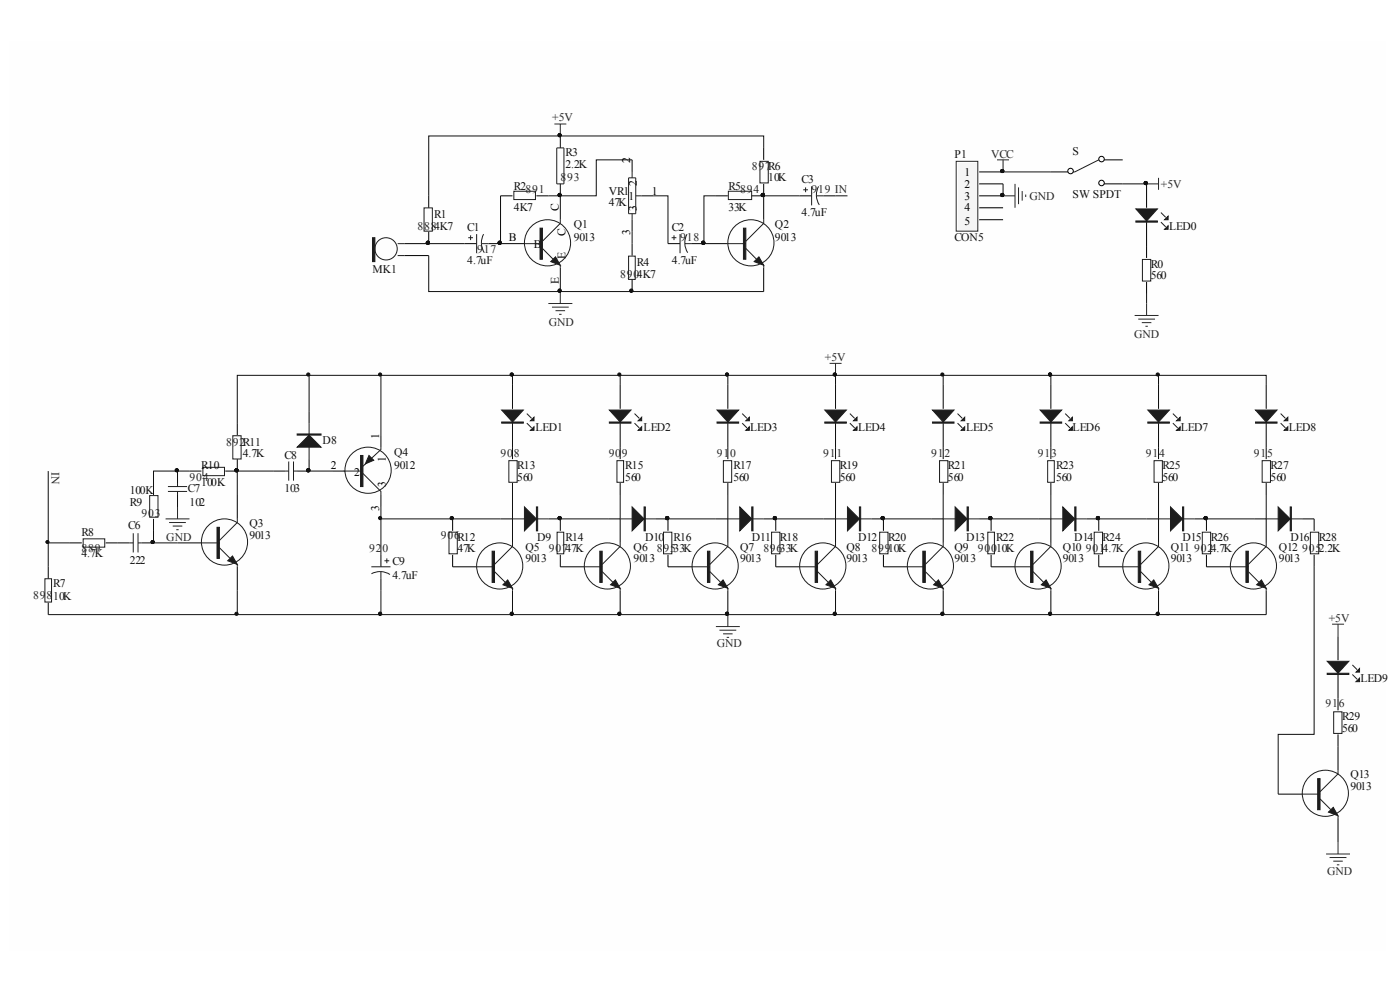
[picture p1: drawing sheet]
<svg xmlns="http://www.w3.org/2000/svg" width="297mm" height="210mm" viewBox="0 0 297 210" stroke-linecap="round" stroke-linejoin="round" font-family="sans-serif">
<path d="M2.5 9.2h291.4v192.2h-291.4z" fill="#fefefe"/>
<path d="M2.1 8.8h291.8v192.6h-291.8z" fill="none" stroke="#fefefe" stroke-width=".21"/>
<path d="M7.8 14.1h281.1v182h-281.1z" fill="#fefefe"/>
<g fill="none" stroke="#fefefe" stroke-width=".21">
<path d="M7.4 13.8h281.5v182.3h-281.5zM75.1 8.5v5.1M148.1 8.5v5.1M221 8.5v5.1M2.1 56.8h5.1M288.9 56.8h5.1M2.1 105h5.1M288.9 105h5.1M2.1 153.2h5.1M288.9 153.2h5.1M288.9 176.1h-88.8v20.3M75.1 196.4v5.1"/>
<path d="M148.1 196.4v5.1M200.1 183.7h88.8M200.1 191.3h88.8M200.1 193.9h88.8M212.8 183.7v7.6M221 196.4v5.1M250.9 191.3v5.1M263.5 183.7v7.6"/>
</g>
<g fill="none" stroke="#000" stroke-width=".21">
<path d="M118.9 28.8v2.6M118.9 39v7.6M134.1 33.9v2.6M162 31.4v2.5M162 39v7.6M85.9 54.2h5.1M91 41.5v2.6M91 49.1v2.6h-5.1M98.6 51.7h2.5M103.7 51.7h7.6M106.2 41.5h2.5M113.8 41.5h2.5"/>
<path d="M118.9 56.8v5M134.1 46.6v2.5M134.1 51.7v2.5M134.1 59.3v2.5M136.1 41.5h2.6M141.7 51.7h2.6M146.8 51.7h7.6M151.9 41.5h2.5M159.5 41.5h2.5M162 56.8v5M169.6 41.5h2.6M174.7 41.5h2.5"/>
<path d="M37.7 99.9v2.6M40.2 99.9h2.5M50.3 89.8v2.5M50.3 97.4v2.5h-2.5M58 99.9h2.5M65.6 97.4v2.5h-2.6M65.6 87.2v2.6M70.6 99.9h2.6M80.8 92.3v2.6M108.7 81.6v5.1M108.7 89.8v7.6M131.6 81.6v5.1"/>
<path d="M131.6 89.8v7.6M154.4 81.6v5.1M154.4 89.8v7.6M177.2 81.6v5.1M177.2 89.8v7.6M200.1 81.6v5.1M200.1 89.8v7.6M222.9 81.6v5.1M222.9 89.8v7.6M245.8 81.6v5.1M245.8 89.8v7.6M268.6 81.6v5.1"/>
<path d="M268.6 89.8v7.6M14.8 115.2h2.6M22.4 115.2h5.1M30 115.2h2.6M32.6 102.5v2.5M32.6 110.1v2.5M37.7 115.2h5M37.7 105v2.5M50.3 105v5.1M80.8 105v2.5M80.8 117.7v2.5M96 110.1v2.5"/>
<path d="M96 117.7v2.5h5.1M106.2 110.1h2.5v5.1M108.7 102.5v2.5M116.3 110.1h2.6v2.5M118.9 117.7v2.5h5.1M129 110.1h2.6v5.1M131.6 102.5v2.5M139.2 110.1h2.5v2.5M141.7 117.7v2.5h5.1M151.9 110.1h2.5v5.1M154.4 102.5v2.5M162 110.1h2.6v2.5"/>
<path d="M164.6 117.7v2.5h5M174.7 110.1h2.5v5.1M177.2 102.5v2.5M184.9 110.1h2.5v2.5M187.4 117.7v2.5h5.1M197.6 110.1h2.5v5.1M200.1 102.5v2.5M207.7 110.1h2.6v2.5M210.3 117.7v2.5h5M220.4 110.1h2.5v5.1M222.9 102.5v2.5M230.6 110.1h2.5v2.5"/>
<path d="M233.1 117.7v2.5h5.1M243.2 110.1h2.6v5.1M245.8 102.5v2.5M253.4 110.1h2.5v2.5M255.9 117.7v2.5h5.1M266.1 110.1h2.5v5.1M268.6 102.5v2.5M276.2 110.1h2.6v2.5M278.8 117.7v2.5M10.2 120.2v2.6M10.2 127.8v2.6M50.3 120.2v5.1"/>
<path d="M80.8 122.8v2.5M108.7 125.3v5.1M131.6 125.3v5.1M154.4 125.3v5.1M177.2 125.3v5.1M200.1 125.3v5.1M222.9 125.3v5.1M245.8 125.3v5.1M268.6 125.3v5.1M283.9 135v5M283.9 143.1v7.6M283.9 155.8v7.6"/>
<path d="M271.2 168.5h5M283.9 173.5v5.1"/>
</g>
<g fill="#0e0e0e" stroke="#0e0e0e" stroke-width=".21">
<circle cx="118.7" cy="41.4" r=".33"/>
<circle cx="118.7" cy="28.7" r=".33"/>
<circle cx="90.8" cy="51.5" r=".33"/>
<circle cx="133.9" cy="61.7" r=".33"/>
<circle cx="118.7" cy="61.7" r=".33"/>
<circle cx="106" cy="51.5" r=".33"/>
<circle cx="149.2" cy="51.5" r=".33"/>
<circle cx="161.8" cy="41.4" r=".33"/>
<circle cx="32.4" cy="115" r=".33"/>
<circle cx="50.2" cy="99.7" r=".34"/>
<circle cx="177.1" cy="79.4" r=".33"/>
<circle cx="37.5" cy="99.7" r=".33"/>
<circle cx="65.4" cy="99.7" r=".33"/>
<circle cx="50.2" cy="130.2" r=".34"/>
<circle cx="154.2" cy="130.2" r=".33"/>
<circle cx="95.8" cy="109.9" r=".33"/>
<circle cx="108.6" cy="130.2" r=".33"/>
<circle cx="118.7" cy="109.9" r=".33"/>
<circle cx="80.6" cy="109.9" r=".33"/>
<circle cx="80.6" cy="130.2" r=".33"/>
<circle cx="65.4" cy="79.4" r=".33"/>
<circle cx="80.6" cy="79.4" r=".33"/>
<circle cx="131.4" cy="130.2" r=".33"/>
<circle cx="108.6" cy="79.4" r=".33"/>
<circle cx="141.5" cy="109.9" r=".33"/>
<circle cx="131.4" cy="79.4" r=".33"/>
<circle cx="164.4" cy="109.9" r=".33"/>
<circle cx="177.1" cy="130.2" r=".33"/>
<circle cx="154.2" cy="79.4" r=".33"/>
<circle cx="187.3" cy="109.9" r=".33"/>
<circle cx="199.9" cy="130.2" r=".33"/>
<circle cx="210.1" cy="109.9" r=".33"/>
<circle cx="222.8" cy="130.2" r=".33"/>
<circle cx="232.9" cy="109.9" r=".33"/>
<circle cx="199.9" cy="79.4" r=".33"/>
<circle cx="245.6" cy="130.2" r=".34"/>
<circle cx="255.8" cy="109.9" r=".34"/>
<circle cx="222.8" cy="79.4" r=".33"/>
<circle cx="245.6" cy="79.4" r=".34"/>
<circle cx="10.1" cy="115" r=".33"/>
</g>
<g fill="none" stroke="#1c1c1c" stroke-width=".21">
<path d="M118.1 31.4h1.5v7.6h-1.5zM133.3 37.7h1.6v7.6h-1.6zM134.1 36.5v1.2M161.2 34.2h1.8v4.6h-1.8zM170.9 39.8v1M172.2 39.5v4.1M173.7 39.5l-.4 1.1-.1 .9M84.4 51.7h1.5M84.4 54.2h1.5M90 44.1h1.7v4.9h-1.7zM99.3 50.4h1M99.8 49.9v1"/>
<path d="M101.1 49.7v4M102.1 51.7l.3 1.2 .3 .7M102.1 51.7h1.6M102.6 49.7l-.4 1.1-.1 .9M109 40.6h4.6v1.7h-4.6zM111.3 51.7h3.8M115.1 52.7l2.2 2.3M118.9 46.6v.8l-3.8 3.8M118.9 56.3v.5M133.3 54.3h1.5v5h-1.5zM134.1 45.3v1.3M134.9 41.5h1.2"/>
<path d="M142.5 50.4h1M143 49.9v1M144.3 49.7v4M145.3 51.7l.2 1.2 .4 .7M145.3 51.7h1.5M145.7 49.7l-.3 1.1-.1 .9M154.4 51.7h3.8M154.5 40.6h5v1.7h-5zM158.2 52.7l2.3 2.3M162 46.6v.8l-3.8 3.8M162 56.3v.5M170.4 40.3h1"/>
<path d="M173.2 41.5l.2 1.2 .4 .8M173.2 41.5h1.5M43 99.1h4.6v1.8h-4.6zM49.4 92.4h1.8v5h-1.8zM60.5 99.9h.8M61.3 97.9v4.1M62.3 97.9v4.1M62.3 99.9h.7M65.6 89.8v7.6M72.9 99.9h3.6M80.8 94.9v.5l-3.8 3.5M107.9 97.7h1.8v4.6h-1.8z"/>
<path d="M111.8 89.8l1 1M111.8 87.7l1 1M130.9 97.7h1.4v4.6h-1.4zM134.6 89.8l1 1M134.6 87.7l1 1M153.5 97.7h1.7v4.6h-1.7zM157.4 89.8l1.1 1M157.4 87.7l1.1 1M176.4 97.7h1.8v4.6h-1.8zM180.3 89.8l1 1M180.3 87.7l1 1M199.3 97.7h1.8v4.6h-1.8z"/>
<path d="M203.1 89.8l1 1M203.1 87.7l1 1M222.2 97.7h1.5v4.6h-1.5zM226 89.8l1 1M226 87.7l1 1M244.8 97.7h1.8v4.6h-1.8zM248.8 89.8l1 1M248.8 87.7l1 1M267.8 97.7h1.7v4.6h-1.7zM271.7 89.8l1 1M271.7 87.7l1 1M17.6 114.3h4.6v1.8h-4.6z"/>
<path d="M27.5 115.2h.8M28.3 113.1v4.1M29.3 113.1v4.1M29.3 115.2h.7M31.7 105.1h1.8v4.6h-1.8zM35.6 103.2h4.1M35.6 104.2h4.1M37.7 102.5v.7M37.7 104.2v.8M42.7 115.2h3.8M46.5 116.2l2.3 2.2M50.3 110.1v.7l-3.8 3.9"/>
<path d="M50.3 119.7v.5M77 100.4l3.8 3.8v.8M81.6 119h1M82.1 118.4v1.1M95.2 112.9h1.8v4.6h-1.8zM108.7 115.2v.7l-3.8 3.8M108.7 110.1h7.6M118.2 112.9h1.4v4.6h-1.4zM131.6 115.2v.7l-3.9 3.8M131.6 110.1h7.6M140.8 112.9h1.7v4.6h-1.7zM154.4 115.2v.7l-3.8 3.8"/>
<path d="M154.4 110.1h7.6M163.7 112.9h1.8v4.6h-1.8zM177.2 115.2v.7l-3.8 3.8M177.2 110.1h7.7M186.6 112.9h1.8v4.6h-1.8zM200.1 115.2v.7l-3.8 3.8M200.1 110.1h7.6M209.5 112.9h1.5v4.6h-1.5zM222.9 115.2v.7l-3.8 3.8M222.9 110.1h7.7M232.1 112.9h1.8v4.6h-1.8zM245.8 115.2v.7l-3.8 3.8"/>
<path d="M245.8 110.1h7.6M255.1 112.9h1.7v4.6h-1.7zM268.6 115.2v.7l-3.8 3.8M268.6 110.1h7.6M278 112.9h1.8v4.6h-1.8zM9.5 122.8h1.4v4.9h-1.4zM78.8 120.2h4M80.8 121.2l1.2 .3 .7 .4M80.8 121.2l-.9 .1-1.1 .4M80.8 121.2v1.6M101.1 120.2h3.8M104.9 121.2l2.3 2.3"/>
<path d="M108.7 124.8v.5M124 120.2h3.7M127.7 121.2l2.3 2.3M131.6 124.8v.5M146.8 120.2h3.8M150.6 121.2l2.3 2.3M154.4 124.8v.5M169.6 120.2h3.8M173.4 121.2l2.3 2.3M177.2 124.8v.5M192.5 120.2h3.8M196.3 121.2l2.3 2.3"/>
<path d="M200.1 124.8v.5M215.3 120.2h3.8M219.1 121.2l2.3 2.3M222.9 124.8v.5M238.2 120.2h3.8M242 121.2l2.3 2.3M245.8 124.8v.5M261 120.2h3.8M264.8 121.2l2.3 2.3M268.6 124.8v.5M282.9 151h1.8v4.6h-1.8zM286.9 143.1l1 1"/>
<path d="M286.9 141l1 1.1M276.2 168.5h3.8M280 169.5l2.3 2.3M283.9 163.4v.8l-3.9 3.7M283.9 173v.5"/>
<circle cx="81.9" cy="52.8" r="2.37"/>
<circle cx="116.2" cy="51.5" r="4.9"/>
<circle cx="159.3" cy="51.5" r="4.9"/>
<circle cx="78.1" cy="99.7" r="4.9"/>
<circle cx="47.6" cy="115" r="4.9"/>
<circle cx="106" cy="120.1" r="4.9"/>
<circle cx="128.9" cy="120.1" r="4.9"/>
<circle cx="151.7" cy="120.1" r="4.9"/>
<circle cx="174.6" cy="120.1" r="4.9"/>
<circle cx="197.4" cy="120.1" r="4.9"/>
<circle cx="220.2" cy="120.1" r="4.9"/>
<circle cx="243.1" cy="120.1" r="4.9"/>
<circle cx="265.9" cy="120.1" r="4.9"/>
<circle cx="281.2" cy="168.3" r="4.9"/>
</g>
<g fill="none" stroke="#262626" stroke-width=".21">
<path d="M117.6 26.3h2.5M118.9 26.3v2.5M116.3 64.4h5.1M117.1 65.2h3.5M117.8 65.9h2.1M118.6 66.7h.5M118.9 61.8v2.6M176 77.1h2.5M177.2 77.1v2.5M35.1 110.1h5.1M35.9 110.8h3.5M36.6 111.6h2.1"/>
<path d="M37.4 112.4h.5M37.7 107.5v2.6M151.9 132.9h5M152.6 133.7h3.6M153.4 134.5h2M154.2 135.2h.5M154.4 130.4v2.5M282.6 132.4h2.5M283.9 132.4v2.6M283.9 178.6v2.6M281.3 181.2h5.1M282.1 181.9h3.5"/>
<path d="M282.8 182.7h2.1M283.6 183.4h.5"/>
</g>
<g fill="#1c1c1c" stroke="#1c1c1c" stroke-width=".21">
<path d="M116.8 55.5l1-1 1.1 1.8z"/>
<path d="M160 55.5l1-1 1 1.8z"/>
<path d="M49.3 117.9l1 1.8-2-.7z"/>
<path d="M65.6 92.3l2.5 2.6h-5.1z"/>
<path d="M78.3 96.6l1 1-1.8 .8z"/>
<path d="M107.7 123l1 1.8-2-.8z"/>
<path d="M111.3 107.5l2.5 2.6-2.5 2.5z"/>
<path d="M106.4 87h4.6l-2.3 2.5z"/>
<path d="M113.3 90.5v.8h-.8z"/>
<path d="M112.5 89.3l.8-.8v.8z"/>
<path d="M129.3 87h4.6l-2.3 2.5z"/>
<path d="M135.4 91.3l.7-.8v.8z"/>
<path d="M136.1 88.5v.8h-.7z"/>
<path d="M152.1 87h4.6l-2.3 2.5z"/>
<path d="M159 90.5v.8h-.8z"/>
<path d="M159 88.5v.8h-.8z"/>
<path d="M175 87h4.5l-2.3 2.5z"/>
<path d="M181.8 90.5v.8h-.7z"/>
<path d="M181.1 89.3l.7-.8v.8z"/>
<path d="M197.8 87h4.6l-2.3 2.5z"/>
<path d="M203.9 91.3l.8-.8v.8z"/>
<path d="M204.7 88.5v.8h-.8z"/>
<path d="M220.7 87h4.5l-2.3 2.5z"/>
<path d="M227.5 90.5v.8h-.8z"/>
<path d="M227.5 88.5v.8h-.8z"/>
<path d="M243.5 87h4.6l-2.3 2.5z"/>
<path d="M249.6 91.3l.8-.8v.8z"/>
<path d="M249.6 89.3l.8-.8v.8z"/>
<path d="M266.3 87h4.6l-2.3 2.5z"/>
<path d="M272.4 91.3l.8-.8v.8z"/>
<path d="M272.4 89.3l.8-.8v.8z"/>
<path d="M281.6 140.3h4.5l-2.2 2.5z"/>
<path d="M288.4 143.8v.8h-.7z"/>
<path d="M288.4 141.8v.8h-.7z"/>
<path d="M130.5 123l1.1 1.8-2.1-.8z"/>
<path d="M134.1 107.5l2.5 2.6-2.5 2.5z"/>
<path d="M153.4 123l1 1.8-2-.8z"/>
<path d="M156.9 107.5l2.6 2.6-2.6 2.5z"/>
<path d="M176.2 123l1 1.8-2-.8z"/>
<path d="M179.8 107.5l2.5 2.6-2.5 2.5z"/>
<path d="M199.1 123l1 1.8-2-.8z"/>
<path d="M202.6 107.5l2.6 2.6-2.6 2.5z"/>
<path d="M221.9 123l1 1.8-2-.8z"/>
<path d="M225.5 107.5l2.5 2.6-2.5 2.5z"/>
<path d="M244.8 123l1 1.8-2.1-.8z"/>
<path d="M248.3 107.5l2.6 2.6-2.6 2.5z"/>
<path d="M267.6 123l1 1.8-2-.8z"/>
<path d="M271.2 107.5l2.5 2.6-2.5 2.5z"/>
<path d="M282.8 171.3l1.1 1.7-2.1-.7z"/>
<path d="M114.6 48.4h.5v6.6h-.5z" fill-rule="evenodd"/>
<path d="M157.7 48.4h.5v6.6h-.5z" fill-rule="evenodd"/>
<path d="M79 50.4h.5v5.1h-.5z" fill-rule="evenodd"/>
<path d="M46 111.9h.5v6.5h-.5z" fill-rule="evenodd"/>
<path d="M63 92.1h5.1v.2h-5.1z" fill-rule="evenodd"/>
<path d="M76.5 96.6h.5v6.6h-.5z" fill-rule="evenodd"/>
<path d="M104.4 116.9h.5v6.6h-.5z" fill-rule="evenodd"/>
<path d="M113.8 107.5h.3v5.1h-.3z" fill-rule="evenodd"/>
<path d="M106.4 89.5h4.6v.3h-4.6z" fill-rule="evenodd"/>
<path d="M129.3 89.5h4.6v.3h-4.6z" fill-rule="evenodd"/>
<path d="M152.1 89.5h4.6v.3h-4.6z" fill-rule="evenodd"/>
<path d="M175 89.5h4.5v.3h-4.5z" fill-rule="evenodd"/>
<path d="M197.8 89.5h4.6v.3h-4.6z" fill-rule="evenodd"/>
<path d="M220.7 89.5h4.5v.3h-4.5z" fill-rule="evenodd"/>
<path d="M243.5 89.5h4.6v.3h-4.6z" fill-rule="evenodd"/>
<path d="M266.3 89.5h4.6v.3h-4.6z" fill-rule="evenodd"/>
<path d="M281.6 142.8h4.5v.3h-4.5z" fill-rule="evenodd"/>
<path d="M127.2 116.9h.5v6.6h-.5z" fill-rule="evenodd"/>
<path d="M136.6 107.5h.3v5.1h-.3z" fill-rule="evenodd"/>
<path d="M150.1 116.9h.5v6.6h-.5z" fill-rule="evenodd"/>
<path d="M159.5 107.5h.2v5.1h-.2z" fill-rule="evenodd"/>
<path d="M172.9 116.9h.5v6.6h-.5z" fill-rule="evenodd"/>
<path d="M182.3 107.5h.3v5.1h-.3z" fill-rule="evenodd"/>
<path d="M195.8 116.9h.5v6.6h-.5z" fill-rule="evenodd"/>
<path d="M205.2 107.5h.2v5.1h-.2z" fill-rule="evenodd"/>
<path d="M218.6 116.9h.5v6.6h-.5z" fill-rule="evenodd"/>
<path d="M228 107.5h.3v5.1h-.3z" fill-rule="evenodd"/>
<path d="M241.5 116.9h.5v6.6h-.5z" fill-rule="evenodd"/>
<path d="M250.9 107.5h.2v5.1h-.2z" fill-rule="evenodd"/>
<path d="M264.3 116.9h.5v6.6h-.5z" fill-rule="evenodd"/>
<path d="M273.7 107.5h.3v5.1h-.3z" fill-rule="evenodd"/>
<path d="M279.5 165.2h.5v6.6h-.5z" fill-rule="evenodd"/>
</g>
<g fill="none" stroke="#0e0e0e" stroke-width=".21">
<path d="M134.1 33.9h-7.6v7.6h-10.2M162 31.4v-2.6h-71v12.7M91 54.2v7.6h71M91 51.7h7.6M106.2 41.5v10.2M134.1 49.1v2.6M138.7 41.5h3v10.2M151.9 41.5h-2.6v10.2M162 41.5h7.6M177.2 41.5h2.6M65.6 79.6v7.6M80.8 79.6v12.7"/>
<path d="M108.7 79.6h45.7v2M131.6 79.6v2M154.4 79.6h68.5M177.2 79.6v2M200.1 79.6v2M222.9 79.6h45.7v2M222.9 79.6v2M245.8 79.6v2M10.2 99.9v20.3M40.2 99.9h-7.6v2.6M58 99.9h-7.7v5.1M65.6 99.9h5"/>
<path d="M108.7 81.6v-2h-58.4v10.2M10.2 115.2h4.6M32.6 112.6v2.6h5.1M80.8 107.5v10.2M80.8 110.1h25.4M108.7 105v5.1M118.9 110.1h10.1M131.6 105v5.1M141.7 110.1h10.2M154.4 105v5.1M164.6 110.1h10.1M177.2 105v5.1"/>
<path d="M187.4 110.1h10.2M200.1 105v5.1M210.3 110.1h10.1M222.9 105v5.1M233.1 110.1h10.1M245.8 105v5.1M255.9 110.1h10.2M268.6 105v5.1M50.3 125.3v5.1M80.8 125.3v5.1h-70.6M80.8 130.4h187.8M278.8 120.2v35.6h-7.6v12.7"/>
</g>
<path d="M203.2 34.6h4.2v14.4h-4.2z" fill="#f5f5f5"/>
<path d="M202.8 34.2h4.6v14.8h-4.6zM211.5 33.9h2.5M212.8 33.9v2.6M215.3 39v5.1M216.1 39.8v3.5M212.8 41.5h2.5M216.8 40.5v2.1M217.6 41.3v.5" fill="none" stroke="#262626" stroke-width=".21"/>
<path d="M207.7 36.5h5.1M207.7 39h5.1M222.9 36.5h5.1M207.7 41.5h5.1M207.7 44.1h5.1M207.7 46.6h5.1" fill="none" stroke="#000" stroke-width=".21"/>
<g fill="#0e0e0e" stroke="#0e0e0e" stroke-width=".21">
<circle cx="212.6" cy="36.3" r=".33"/>
<circle cx="212.6" cy="41.4" r=".33"/>
</g>
<path d="M212.8 39v2.5" fill="none" stroke="#0e0e0e" stroke-width=".21"/>
<circle cx="227.1" cy="36.3" r=".58" fill="#fefefe" stroke="#000" stroke-width=".21"/>
<path d="M233.1 33.9h5.1" fill="none" stroke="#000" stroke-width=".21"/>
<circle cx="233.7" cy="33.7" r=".58" fill="#fefefe" stroke="#000" stroke-width=".21"/>
<path d="M233.1 39h5.1" fill="none" stroke="#000" stroke-width=".21"/>
<circle cx="233.7" cy="38.8" r=".58" fill="#fefefe" stroke="#000" stroke-width=".21"/>
<path d="M233.1 33.9l-5.1 2.6M242.4 55h1.7v4.6h-1.7zM246.3 47.1l1 1M246.3 45.1l1 1" fill="none" stroke="#1c1c1c" stroke-width=".21"/>
<path d="M212.8 36.5h10.1M238.2 39h5M243.2 62.4v2" fill="none" stroke="#0e0e0e" stroke-width=".21"/>
<g fill="#0e0e0e" stroke="#0e0e0e" stroke-width=".21">
<circle cx="212.6" cy="36.3" r=".33"/>
<circle cx="243.1" cy="38.8" r=".33"/>
</g>
<path d="M243.2 39h2.6M245.8 37.7v2.6M240.7 66.9h5.1M241.5 67.7h3.5M242.2 68.4h2.1M243 69.2h.5M243.2 64.4v2.5" fill="none" stroke="#262626" stroke-width=".21"/>
<path d="M243.2 39v5.1M243.2 47.1v7.6M243.2 59.8v2.6" fill="none" stroke="#000" stroke-width=".21"/>
<g fill="#1c1c1c" stroke="#1c1c1c" stroke-width=".21">
<path d="M241 44.3h4.5l-2.3 2.6z"/>
<path d="M247.8 47.9v.7h-.7z"/>
<path d="M247.8 45.9v.7h-.7z"/>
<path d="M241 46.9h4.5v.2h-4.5z" fill-rule="evenodd"/>
</g>
<g font-size="2.5" fill="#262626">
<text x="117.1" y="25.8">+5V</text>
<text x="159.5" y="36">897</text>
<text x="210.3" y="33.5">VCC</text>
<text x="111.5" y="40.9">891</text>
<text x="118.9" y="38.5">893</text>
<text x="157" y="40.9">894</text>
<text x="172.2" y="40.9">919 IN</text>
<text x="246.3" y="39.9">+5V</text>
<text x="218.4" y="42.3">GND</text>
<text x="88.6" y="48.7">8884K7</text>
<text x="101.3" y="53.6">917</text>
<text x="144.3" y="51.2">918</text>
<text x="131.6" y="58.9">8904K7</text>
<text x="116.4" y="69.2">GND</text>
<text x="240.6" y="71.6">GND</text>
<text x="175" y="76.6">+5V</text>
<text x="48" y="94.5">892R11</text>
<text x="10.9" y="100.2" transform="rotate(90 10.9 100.2)">IN</text>
<text x="40.2" y="102">904</text>
<text x="106.2" y="97">908</text>
<text x="129.1" y="97">909</text>
<text x="152.1" y="97">910</text>
<text x="174.6" y="97">911</text>
<text x="197.6" y="97">912</text>
<text x="220.1" y="97">913</text>
<text x="243.1" y="97">914</text>
<text x="266" y="97">915</text>
<text x="30" y="109.7">903</text>
<text x="17.3" y="117.1">889</text>
<text x="35.3" y="114.7">GND</text>
<text x="78.3" y="117.1">920</text>
<text x="93.5" y="114.3">906</text>
<text x="116.4" y="117.1">90747K</text>
<text x="139.4" y="117.1">89533K</text>
<text x="161.9" y="117.1">896</text>
<text x="184.9" y="117.1">899</text>
<text x="207.4" y="117.1">900</text>
<text x="230.4" y="117.1">901</text>
<text x="253.3" y="117.1">902</text>
<text x="276.2" y="117.1">905</text>
<text x="7.1" y="127">898</text>
<text x="281.9" y="131.9">+5V</text>
<text x="152.1" y="137.2">GND</text>
<text x="281.2" y="149.9">916</text>
<text x="281.5" y="185.6">GND</text>
</g>
<g font-size="2.5" fill="#0e0e0e">
<text x="120" y="33.2">R3</text>
<text x="120" y="35.6">2.2K</text>
<text x="163" y="36">R6</text>
<text x="202.5" y="33.5">P1</text>
<text x="227.6" y="32.8">S</text>
<text x="109" y="40.2">R2</text>
<text x="129.1" y="41.3">VR1</text>
<text x="154.5" y="40.2">R5</text>
<text x="163" y="38.5">10K</text>
<text x="170.1" y="38.8">C3</text>
<text x="227.6" y="42">SW SPDT</text>
<text x="92.1" y="46.2">R1</text>
<text x="109" y="44.8">4K7</text>
<text x="129.1" y="43.8">47K</text>
<text x="154.5" y="44.8">33K</text>
<text x="170.1" y="45.9">4.7uF</text>
<text x="99.1" y="49">C1</text>
<text x="121.7" y="48.3">Q1</text>
<text x="121.7" y="51.2">9013</text>
<text x="142.5" y="49">C2</text>
<text x="164.4" y="48.3">Q2</text>
<text x="164.4" y="51.2">9013</text>
<text x="202.5" y="51.2">CON5</text>
<text x="248" y="48.7">LED0</text>
<text x="79" y="57.9">MK1</text>
<text x="99.1" y="56.1">4.7uF</text>
<text x="135.1" y="56.4">R4</text>
<text x="142.5" y="56.1">4.7uF</text>
<text x="244.1" y="59.3">560</text>
<text x="244.1" y="56.8">R0</text>
<text x="68.4" y="94.2">D8</text>
<text x="113.6" y="91.4">LED1</text>
<text x="136.5" y="91.4">LED2</text>
<text x="159.1" y="91.4">LED3</text>
<text x="182" y="91.4">LED4</text>
<text x="205" y="91.4">LED5</text>
<text x="227.6" y="91.4">LED6</text>
<text x="250.5" y="91.4">LED7</text>
<text x="273.4" y="91.4">LED8</text>
<text x="42.7" y="99.5">R10</text>
<text x="51.5" y="97">4.7K</text>
<text x="60.3" y="97.4">C8</text>
<text x="83.6" y="96.7">Q4</text>
<text x="83.6" y="99.5">9012</text>
<text x="109.7" y="102">560</text>
<text x="109.7" y="99.5">R13</text>
<text x="132.7" y="102">560</text>
<text x="132.7" y="99.5">R15</text>
<text x="155.6" y="102">560</text>
<text x="155.6" y="99.5">R17</text>
<text x="178.2" y="102">560</text>
<text x="178.2" y="99.5">R19</text>
<text x="201.1" y="102">560</text>
<text x="201.1" y="99.5">R21</text>
<text x="224" y="102">560</text>
<text x="224" y="99.5">R23</text>
<text x="246.6" y="102">560</text>
<text x="246.6" y="99.5">R25</text>
<text x="269.5" y="102">560</text>
<text x="269.5" y="99.5">R27</text>
<text x="27.5" y="104.8">100K</text>
<text x="27.5" y="107.2">R9</text>
<text x="39.9" y="104.4">C7</text>
<text x="40.2" y="107.2">102</text>
<text x="42.7" y="103">100K</text>
<text x="60.3" y="104.4">103</text>
<text x="17.3" y="113.6">R8</text>
<text x="27.2" y="112.2">C6</text>
<text x="52.9" y="111.8">Q3</text>
<text x="17.3" y="118.2">4.7K</text>
<text x="27.5" y="119.6">222</text>
<text x="52.9" y="114.3">9013</text>
<text x="83.3" y="119.9">C9</text>
<text x="97" y="117.1">47K</text>
<text x="97" y="114.7">R12</text>
<text x="111.5" y="116.8">Q5</text>
<text x="111.5" y="119.2">9013</text>
<text x="114" y="114.7">D9</text>
<text x="120" y="114.7">R14</text>
<text x="134.4" y="116.8">Q6</text>
<text x="134.4" y="119.2">9013</text>
<text x="136.9" y="114.7">D10</text>
<text x="142.9" y="114.7">R16</text>
<text x="157" y="116.8">Q7</text>
<text x="157" y="119.2">9013</text>
<text x="159.5" y="114.7">D11</text>
<text x="165.5" y="117.1">33K</text>
<text x="165.5" y="114.7">R18</text>
<text x="179.6" y="116.8">Q8</text>
<text x="179.6" y="119.2">9013</text>
<text x="182" y="114.7">D12</text>
<text x="188.4" y="117.1">10K</text>
<text x="188.4" y="114.7">R20</text>
<text x="202.5" y="116.8">Q9</text>
<text x="202.5" y="119.2">9013</text>
<text x="205" y="114.7">D13</text>
<text x="211.3" y="117.1">10K</text>
<text x="211.3" y="114.7">R22</text>
<text x="225.4" y="116.8">Q10</text>
<text x="225.4" y="119.2">9013</text>
<text x="227.9" y="114.7">D14</text>
<text x="233.9" y="117.1">4.7K</text>
<text x="233.9" y="114.7">R24</text>
<text x="248.4" y="116.8">Q11</text>
<text x="248.4" y="119.2">9013</text>
<text x="250.8" y="114.7">D15</text>
<text x="256.8" y="117.1">4.7K</text>
<text x="256.8" y="114.7">R26</text>
<text x="271.3" y="116.8">Q12</text>
<text x="271.3" y="119.2">9013</text>
<text x="273.8" y="114.7">D16</text>
<text x="279.8" y="117.1">2.2K</text>
<text x="279.8" y="114.7">R28</text>
<text x="11.3" y="124.5">R7</text>
<text x="83.3" y="122.8">4.7uF</text>
<text x="11.3" y="127.4">10K</text>
<text x="288.6" y="144.6">LED9</text>
<text x="284.7" y="155.2">560</text>
<text x="284.7" y="152.8">R29</text>
<text x="286.5" y="165.1">Q13</text>
<text x="286.5" y="167.6">9013</text>
</g>
<g font-size="2.5">
<text x="133.7" y="34.6" transform="rotate(-90 133.7 34.6)">2</text>
<text x="135.1" y="39.5" transform="rotate(-90 135.1 39.5)">2</text>
<text x="138.3" y="41.3">1</text>
<text x="204.6" y="37.4">1</text>
<text x="204.6" y="39.9">2</text>
<text x="118.5" y="44.8" transform="rotate(-90 118.5 44.8)">C</text>
<text x="133.4" y="42.3">1</text>
<text x="135.1" y="44.8" transform="rotate(-90 135.1 44.8)">3</text>
<text x="204.6" y="42.3">3</text>
<text x="204.6" y="44.8">4</text>
<text x="204.6" y="47.6">5</text>
<text x="108" y="51.2">B</text>
<text x="113.2" y="52.6">B</text>
<text x="120" y="50.1" transform="rotate(-90 120 50.1)">C</text>
<text x="133.7" y="49.7" transform="rotate(-90 133.7 49.7)">3</text>
<text x="120" y="55" transform="rotate(-90 120 55)">E</text>
<text x="118.5" y="60.3" transform="rotate(-90 118.5 60.3)">E</text>
<text x="80.4" y="93.1" transform="rotate(-90 80.4 93.1)">1</text>
<text x="70.2" y="99.5">2</text>
<text x="75.1" y="100.9">2</text>
<text x="81.8" y="98.1" transform="rotate(-90 81.8 98.1)">1</text>
<text x="81.8" y="103.4" transform="rotate(-90 81.8 103.4)">3</text>
<text x="80.4" y="108.3" transform="rotate(-90 80.4 108.3)">3</text>
</g>
</svg>
